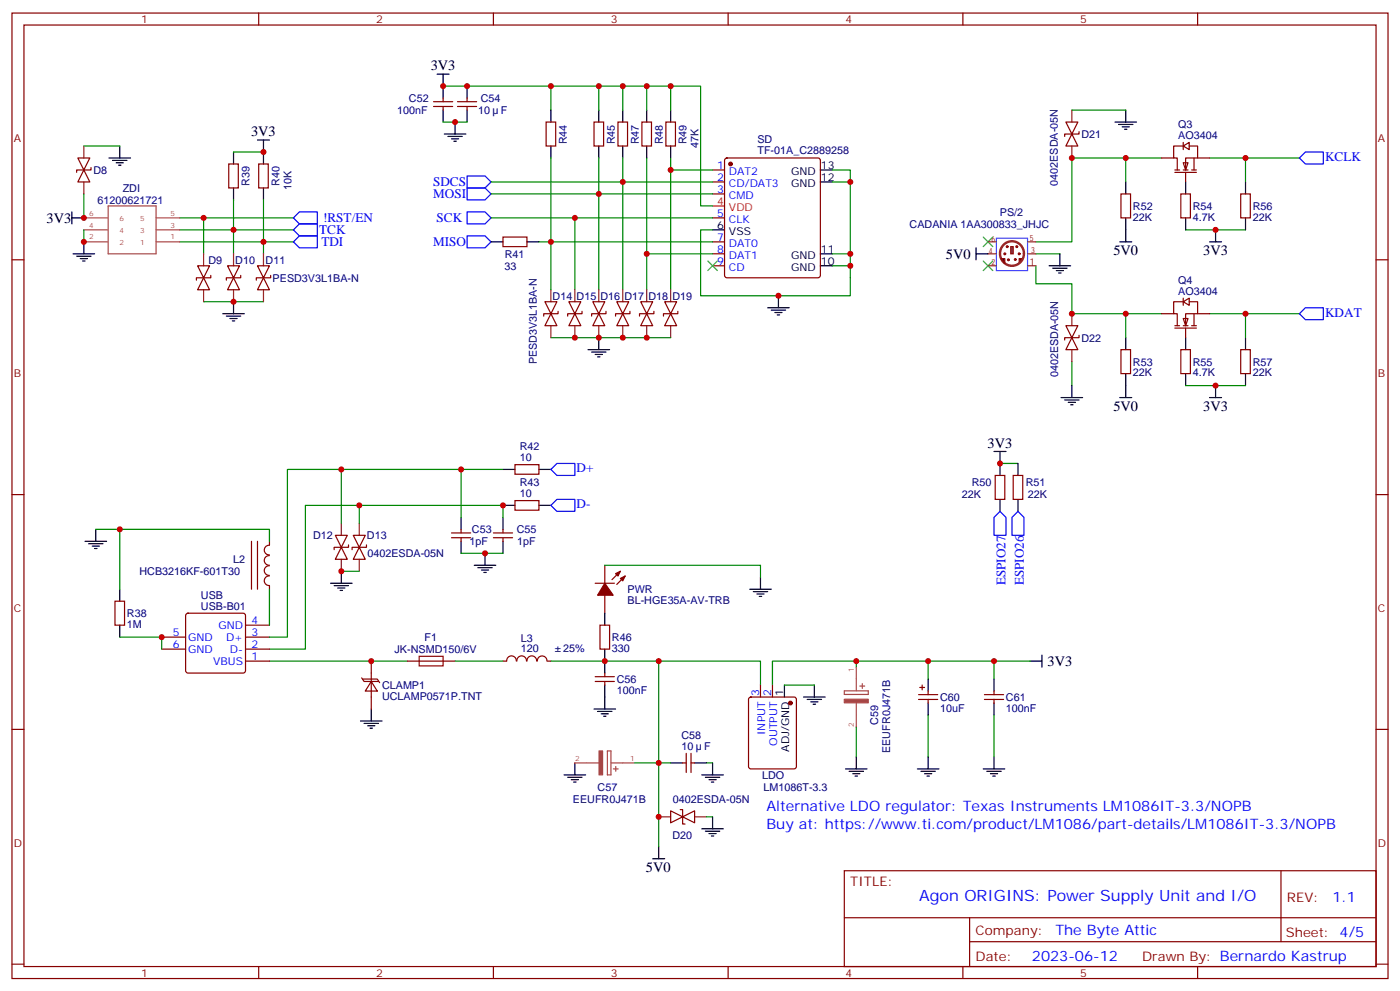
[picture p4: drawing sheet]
<svg xmlns="http://www.w3.org/2000/svg" width="412mm" height="292mm" viewBox="0 0 412 292" stroke-linecap="round" stroke-linejoin="round" font-family="sans-serif">
<g fill="none" stroke="#870000" stroke-width=".35">
<path d="M3.5 3.8h405.4v284.4h-405.4zM7.1 7.4h398.2v277.3h-398.2zM76.2 3.8v3.6M145.3 3.8v3.6M214.5 3.8v3.6M283.6 3.8v3.6M352.8 3.8v3.6M314 35.9h3.5l-1.8 3.6zM315.7 39.5l1.8 3.5h-3.5zM317.9 38.8v.7h-4.3v.7M330.2 57.1h2.8v7.1h-2.8zM347.8 57.1h2.9v7.1h-2.9z"/>
<path d="M365.5 57.1h2.8v7.1h-2.8zM3.5 76.5h3.6M405.3 76.5h3.6M314 95.9h3.5l-1.8 3.5zM315.7 99.4l1.8 3.6h-3.5zM317.9 98.7v.7h-4.3v.8M330.2 103h2.8v7h-2.8zM347.8 103h2.9v7h-2.9zM365.5 103h2.8v7h-2.8zM3.5 145.7h3.6M74.1 159.4v14.1M75.8 159.4v14.1"/>
<path d="M79.4 159.4v1.1M98.8 157.7h3.5l-1.8 3.5zM104.1 157.7h3.5l-1.8 3.5zM405.3 145.7h3.6M33.9 177.1h2.8v7h-2.8zM79.4 166.6a1.41 1.41 0 0 0-1.6 1.4 1.41 1.41 0 0 0 1.5 1.4M79.4 163.6a1.41 1.41 0 0 0-1.6 1.4 1.41 1.41 0 0 0 1.5 1.5M79.4 169.6a1.41 1.41 0 0 0-1.6 1.4 1.41 1.41 0 0 0 1.6 1.4M79.4 160.6a1.41 1.41 0 0 0-1.6 1.4 1.41 1.41 0 0 0 1.6 1.4M79.4 172.5v1M100.5 161.2l1.8 3.5h-3.5zM102.7 160.5v.7h-4.3v.7"/>
<path d="M105.8 161.2l1.8 3.5h-3.5zM107.9 160.5v.7h-4.2v.7M175.3 171.8h5.7M178.2 166.5v5.3M178.2 175.3v5.3M182.7 168.2l-2.4 2.5M184.1 169.7l-2.4 2.4M106.5 199.6l.7 1.1h4.3M106.9 200h4.2l.7 1M109.4 194.7v14.1M175.3 199.3h5.7M178.2 198.2v1.1"/>
<path d="M3.5 214.8h3.6M109.4 200.7l1.7 2.8h-3.5zM175.3 200.7h5.7M178.2 200.7v1.1M290 206h5.6M290 204.6h5.6M292.8 203.5v1.1M292.8 206v1M405.3 214.8h3.6M197.6 238.8l3.5 1.8-3.5 1.7zM200.4 238.4h.7v4.3h.7M201.1 224.7h1"/>
<path d="M202.1 221.9v5.6M203.6 221.9v5.6M203.6 224.7h1M201.1 240.6l3.5-1.8v3.5zM248.7 256.4h156.6v28.3h-156.6zM377.3 256.5v20.8M248.7 270.3h156.5M285.6 277.3h119.6M285.6 270.3v14.1M3.5 284h3.6M76.2 284.7v3.5M145.3 284.7v3.5"/>
<path d="M214.5 284.7v3.5M283.6 284.7v3.5M352.8 284.7v3.5M405.3 284h3.6"/>
</g>
<g fill="none" stroke="#008700" stroke-width=".35">
<path d="M331.6 46.5v7.1M342.2 46.5h-26.5v24.7h-10.5M356.3 46.5h10.6v7.1M366.9 46.5h15.9M52.9 71.2h33.5M52.9 67.7h33.5M305.2 78.3v5.3h10.5v8.8h26.5M305.2 74.8h7M349.2 67.7h17.7M60 88.9h8.8M331.6 92.4v7M356.3 92.4h10.6v7"/>
<path d="M366.9 92.4h15.9M315.7 106.5v7.1M349.2 113.6h17.7M100.5 168.2h5.3M79.4 194.7h40.5M252.2 196.5v-1.8h40.6v5.3M252.2 194.7h-24.7v7.1M292.8 194.7h10.6M292.8 210.6v12.3M208.1 224.7h1.8"/>
</g>
<g fill="none" stroke="#000" stroke-width=".35">
<path d="M328.4 35.9h6.4M329.5 36.7h4.2M330.6 37.4h2.1M331.3 38.1h.7M331.6 32.4v3.5M331.6 53.6v3.5M349.2 53.6v3.5M366.9 53.6v3.5M21.2 64.2h3.5M21.2 62.4v3.5M21.5 74.8h6.4M22.6 75.5h4.2"/>
<path d="M23.6 76.2h2.2M24.3 76.9h.7M24.7 71.2v3.6M329.8 71.2h3.6M331.6 64.2v7M349.2 64.2v3.5M356.3 71.2h3.5M358.1 67.7v3.5M366.9 64.2v3.5M65.6 92.4h6.4M66.7 93.1h4.2M67.7 93.8h2.1"/>
<path d="M68.4 94.5h.7M68.8 88.9v3.5M331.6 99.4v3.6M349.2 99.4v3.6M366.9 99.4v3.6M312.6 117.1h6.3M313.6 117.8h4.3M314.7 118.5h2.1M315.4 119.2h.7M315.7 113.6v3.5M329.8 117.1h3.6M331.6 110v7.1"/>
<path d="M349.2 110v3.6M356.3 117.1h3.5M358.1 113.6v3.5M366.9 110v3.6M35.3 173.5v3.6M97.4 171.8h6.3M98.4 172.5h4.3M99.5 173.2h2.1M100.2 173.9h.7M100.5 168.2v3.6M220.8 173.5h6.4M221.9 174.2h4.2"/>
<path d="M223 174.9h2.1M223.7 175.6h.7M224 170v3.5M35.3 184.1v3.5M178.2 194.7v3.5M292.8 200v3.5M303.4 194.7h3.5M306.9 192.9v3.6M106.2 212.3h6.3M107.2 213h4.3M108.3 213.7h2.1M109 214.5h.7"/>
<path d="M109.4 208.8v3.5M175 208.8h6.3M176 209.5h4.3M177.1 210.2h2.1M177.8 210.9h.7M178.2 201.8v7M292.8 207v3.6M197.6 224.7h3.5M204.6 224.7h3.5M206.7 228.2h6.4M207.8 228.9h4.2M208.8 229.6h2.2"/>
<path d="M209.5 230.3h.8M209.9 224.7v3.5M249.1 226.4h6.3M250.1 227.2h4.3M251.2 227.9h2.1M251.9 228.6h.7M252.2 222.9v3.5M289.6 226.4h6.4M290.7 227.2h4.2M291.7 227.9h2.2M292.5 228.6h.7M292.8 222.9v3.5"/>
<path d="M192.3 252.9h3.5M194 249.4v3.5M206.7 244.1h6.4M207.8 244.8h4.2M208.8 245.5h2.2M209.5 246.2h.8M209.9 240.6v3.5"/>
</g>
<g fill="#870000" stroke="#870000" stroke-width=".35">
<path d="M181.3 168.9l1.4-.7-.7 1.5z"/>
<path d="M182.7 170.4l1.4-.7-.7 1.4z"/>
<path d="M178.2 171.8l2.4 3.5h-4.6z"/>
</g>
<path d="M315.7 32.4v3.5M315.7 43v3.5M315.7 92.4v3.5M315.7 103v3.5M100.5 154.1v3.6M105.8 154.1v3.6M100.5 164.7v3.5M105.8 164.7v3.5M194 240.6h3.6M204.6 240.6h3.5" fill="none" stroke="#8c2424" stroke-width=".35"/>
<path d="M86.4 71.2l1.8-1.7h5.3v3.5h-5.3zM86.4 67.7l1.8-1.8h5.3v3.6h-5.3z" fill="none" stroke="#00f" stroke-width=".35"/>
<path d="M289.6 76.9l2.9 2.8M289.6 69.8l2.9 2.8M292.5 76.9l-2.9 2.8M292.5 69.8l-2.9 2.8" fill="none" stroke="#3c3" stroke-width=".35"/>
<path d="M293.5 70.2h9.2v9.5h-9.2z" fill="#fff" stroke="#09f" stroke-width=".35"/>
<path d="M300.2 76.2h1.1l-1.1 1.4z" fill="#333" stroke="#900" stroke-width=".35"/>
<circle cx="298.1" cy="74.7" r="3.6" fill="none" stroke="#8c2424" stroke-width=".71"/>
<path d="M297.7 72.6h.7v2.2h-.7z" fill="#666" stroke="#900" stroke-width=".35"/>
<path d="M291 74.8h2.5M291 78.3h2.5M291 71.2h2.5M302.7 74.8h2.5M302.7 78.3h2.5M302.7 71.2h2.5" fill="none" stroke="#8c2424" stroke-width=".35"/>
<g fill="#666" stroke="#900" stroke-width=".35">
<circle cx="296.7" cy="72.6" r=".26"/>
<circle cx="296" cy="74.8" r=".26"/>
<circle cx="299.5" cy="72.6" r=".26"/>
<circle cx="300.2" cy="74.8" r=".26"/>
<circle cx="299.1" cy="76.4" r=".26"/>
</g>
<path d="M294.9 76.2h1.1v1.4z" fill="#333" stroke="#900" stroke-width=".35"/>
<circle cx="297" cy="76.5" r=".26" fill="#666" stroke="#900" stroke-width=".35"/>
<path d="M384.5 44.8h5.3v3.5h-5.3l-1.7-1.8zM384.5 90.6h5.3v3.6h-5.3l-1.7-1.8z" fill="none" stroke="#00f" stroke-width=".35"/>
<g fill="none" stroke="#000" stroke-width=".35">
<path d="M68.8 44.8v3.5M68.8 55.4v3.5M75.8 41.2h3.6M77.6 41.2v7.1M77.6 55.4v3.5M287.5 74.8h3.5M287.5 73v3.5M309 78.3h6.4M310.1 79h4.2M311.1 79.7h2.2M312.2 74.8v3.5M311.9 80.4h.7"/>
<path d="M236.7 205.3h6.4M237.8 206h4.2M238.8 206.7h2.1M239.5 207.4h.7M239.9 201.8v3.5M166.2 228.2h6.3M167.2 228.9h4.2M168.3 229.6h2.1M169 230.3h.7M169.3 224.7v3.5M270.2 226.4h6.4M271.3 227.2h4.2"/>
<path d="M272.3 227.9h2.2M273 228.6h.8M273.4 222.9v3.5"/>
</g>
<path d="M77.6 58.9v12.3M273.4 194.7v5.3M273.4 210.6v12.3" fill="none" stroke="#008700" stroke-width=".35"/>
<path d="M67.4 48.3h2.8v7.1h-2.8zM76.2 48.3h2.8v7.1h-2.8z" fill="none" stroke="#870000" stroke-width=".35"/>
<path d="M348.5 47.9h1.5l-.8 2.2z" fill="#fff" stroke="#870000" stroke-width=".35"/>
<path d="M342.2 46.5h3.5M346.1 50.8h6.3M346.1 50.1h1.4M348.5 43l1.8-1.1v2.2zM348.5 43h-2.8v3.5h1.1v3.6M348.5 41.9v2.2M348.5 50.1h1.5M349.2 50.8v2.8M350.3 43h2.5v3.5h-3.6v3.6M351 50.1h1.4M351.7 46.5v3.6M352.8 46.5h3.5" fill="none" stroke="#870000" stroke-width=".35"/>
<path d="M348.5 93.8h1.5l-.8 2.1z" fill="#fff" stroke="#870000" stroke-width=".35"/>
<g fill="none" stroke="#870000" stroke-width=".35">
<path d="M127.7 31.4h5.6M127.7 30h5.6M130.5 28.9v1.1M130.5 31.4v1M134.8 31.4h5.6M134.8 30h5.6M137.6 28.9v1.1M137.6 31.4v1M160.9 35.9h2.8v7.1h-2.8zM175 35.9h2.8v7.1h-2.8zM182 35.9h2.9v7.1h-2.9zM189.1 35.9h2.8v7.1h-2.8z"/>
<path d="M196.1 35.9h2.9v7.1h-2.9zM22.9 46.5h3.6l-1.8 3.6zM24.7 50.1l1.8 3.5h-3.6zM26.8 49.4v.7h-4.2v.7M209.9 57.1h3.5M209.9 53.6h3.5M209.9 50.1h3.5M213.7 46.7l.4-.2h26.8l.5 .2 .3 .5v33.9l-.3 .5-.5 .2h-26.8l-.5-.2-.2-.5v-33.9zM58.2 78.3h3.5l-1.7 3.5zM67 78.3h3.6l-1.8 3.5zM75.8 78.3h3.6l-1.8 3.5zM148.2 69.8h7v2.8h-7z"/>
<path d="M209.9 78.3h3.5M209.9 74.8h3.5M209.9 71.2h3.5M209.9 64.2h3.5M60 81.8l1.7 3.5h-3.5zM62.1 81.1v.7h-4.2v.7M68.8 81.8l1.8 3.5h-3.6zM70.9 81.1v.7h-4.2v.7M77.6 81.8l1.8 3.5h-3.6zM79.7 81.1v.7h-4.2v.7M160.5 88.9h3.5l-1.7 3.5zM162.3 92.4l1.7 3.5h-3.5z"/>
<path d="M164.4 91.7v.7h-4.2v.7M167.6 88.9h3.5l-1.8 3.5zM169.3 92.4l1.8 3.5h-3.5zM171.4 91.7v.7h-4.2v.7M174.6 88.9h3.6l-1.8 3.5zM176.4 92.4l1.8 3.5h-3.6zM178.5 91.7v.7h-4.2v.7M181.7 88.9h3.5l-1.8 3.5zM183.4 92.4l1.8 3.5h-3.5zM185.6 91.7v.7h-4.3v.7M188.7 88.9h3.6l-1.8 3.5zM190.5 92.4l1.8 3.5h-3.6z"/>
<path d="M192.6 91.7v.7h-4.2v.7M195.8 88.9h3.5l-1.7 3.5zM197.6 92.4l1.7 3.5h-3.5zM199.7 91.7v.7h-4.3v.7M342.2 92.4h3.5M346.1 96.6h6.3M346.1 95.9h1.4M348.5 88.9l1.8-1.1v2.1zM348.5 88.9h-2.8v3.5h1.1v3.5M348.5 87.8v2.1M348.5 95.9h1.5M349.2 96.6v2.8"/>
<path d="M350.3 88.9h2.5v3.5h-3.6v3.5M351 95.9h1.4M351.7 92.4v3.5M352.8 92.4h3.5M151.7 136.8h7v2.9h-7zM133 158.4h5.6M133 157h5.6M135.8 155.9v1.1M135.8 158.4v1M145.3 158.4h5.7M145.3 157h5.7M148.2 155.9v1.1"/>
<path d="M148.2 158.4v1M151.7 147.4h7v2.8h-7zM293.2 140h2.8v7.1h-2.8zM298.4 140h2.9v7.1h-2.9zM47.6 191.2h7.1M47.6 187.6h7.1M54.9 180.8l.5-.2h16.2l.5 .2 .2 .5v16.2l-.2 .5-.5 .2h-16.2l-.5-.2-.2-.5v-16.2zM72.3 194.7h7.1M72.3 191.2h7.1M72.3 184.1h7.1M72.3 187.6h7.1M119.9 194.7h14.2"/>
<path d="M148.2 194.7h1M149.3 194.7a1.41 1.41 0 0 1 1.4-1.5 1.41 1.41 0 0 1 1.4 1.5M152.3 194.7a1.41 1.41 0 0 1 1.4-1.5 1.41 1.41 0 0 1 1.4 1.5M155.2 194.7a1.41 1.41 0 0 1 1.5-1.5 1.41 1.41 0 0 1 1.4 1.5M158.3 194.7a1.41 1.41 0 0 1 1.4-1.5 1.41 1.41 0 0 1 1.4 1.5M161.2 194.7h1.1M176.7 184.1h2.9v7.1h-2.9zM220.7 205.5l.5-.2h12.7l.6 .4 .1 20-.5 .7h-12.9l-.7-.4v-20zM224 201.8v3.5M227.5 201.8v3.5M270.6 204.6h5.6M270.6 206h5.6"/>
<path d="M270.9 202.5h1.4M271.6 201.8v1.4M273.4 203.5v1.1M273.4 206v1"/>
</g>
<g fill="none" stroke="#000" stroke-width=".35">
<path d="M128.8 21.8h3.5M130.5 21.8v7.1M130.5 32.4v3.5M130.9 39.5h6.3M134.1 35.9v3.6M137.6 25.4v3.5M137.6 32.4v3.5M162.3 32.4v3.5M176.4 32.4v3.5M183.4 32.4v3.5M190.5 32.4v3.5M197.6 32.4v3.5"/>
<path d="M32.1 46.5h6.4M33.2 47.2h4.2M34.2 47.9h2.1M34.9 48.6h.7M35.3 43v3.5M131.9 40.2h4.3M133 40.9h2.1M133.7 41.6h.7M162.3 43v3.5M176.4 43v3.5M183.4 43v3.5M190.5 43v3.5"/>
<path d="M197.6 43v3.5M241.7 50.1h3.5M241.7 53.6h3.5M144.6 71.2h3.6M155.2 71.2h3.5M209.9 67.7h3.5M241.7 74.8h3.5M241.7 78.3h3.5M176.4 99.4v3.6M226.1 90.6h6.4M227.2 91.3h4.2M228.2 92h2.2"/>
<path d="M229 92.7h.7M229.3 87.1v3.5M173.2 103h6.4M174.3 103.7h4.2M175.3 104.4h2.1M176 105.1h.7M148.2 138.3h3.5M158.7 138.3h3.6M292.8 133h3.5M294.6 133v7M299.9 136.5v3.5M25 159.4h6.4"/>
<path d="M28.2 155.9v3.5M135.8 152.4v3.5M135.8 159.4v3.5M148.2 152.4v3.5M148.2 159.4v3.5M148.2 148.8h3.5M158.7 148.8h3.6M294.6 147.1v3.5M299.9 147.1v3.5M26.1 160.1h4.2M27.2 160.8h2.1M27.9 161.5h.7"/>
<path d="M139.7 166.5h6.3M140.8 167.2h4.2M141.8 167.9h2.1M142.5 168.6h.7M142.9 162.9v3.6M178.2 180.6v3.5M178.2 191.2v3.5M273.4 200v3.5M231.1 201.8v3.5M273.4 207v3.6"/>
</g>
<path d="M209.9 60.6h3.5" fill="none" stroke="#f00" stroke-width=".35"/>
<g fill="#870000" stroke="#870000" stroke-width=".35">
<circle cx="215.2" cy="48.3" r=".53"/>
<circle cx="232.8" cy="207" r=".53"/>
</g>
<path d="M137.6 55.4h5.3l1.7 1.7-1.7 1.8h-5.3zM137.6 51.8h5.3l1.7 1.8-1.7 1.8h-5.3zM86.4 64.2l1.8-1.8h5.3v3.5h-5.3zM137.6 69.5h5.3l1.7 1.7-1.7 1.8h-5.3zM137.6 62.4h5.3l1.7 1.8-1.7 1.7h-5.3zM162.3 138.3l1.7-1.8h5.3v3.5h-5.3zM164 147.1h5.3v3.5h-5.3l-1.7-1.8zM294.6 150.6l1.7 1.8v5.3h-3.5v-5.3zM298.1 152.4l1.8-1.8 1.7 1.8v5.3h-3.5z" fill="none" stroke="#00f" stroke-width=".35"/>
<g fill="none" stroke="#008700" stroke-width=".35">
<path d="M130.5 25.4h75.9v35.2h3.5M130.5 35.9h7.1M162.3 25.4v7M176.4 25.4v7M183.4 25.4v7M190.5 25.4v7M197.6 25.4v7M315.7 32.4h15.9M24.7 43h10.6M24.7 57.1v7.1M68.8 58.9v15.9M68.8 44.8h8.8"/>
<path d="M144.6 57.1h65.3M144.6 53.6h65.3M162.3 46.5v38.8M176.4 46.5v38.8M183.4 46.5v38.8M190.5 46.5v28.3h19.4M197.6 46.5v3.6h12.3M197.6 50.1v35.2M245.2 50.1h5.3v37h-44.1v-19.4h3.5M245.2 53.6h5.3M24.7 67.7v3.5M52.9 64.2h33.5"/>
<path d="M60 64.2v10.6M77.6 71.2v3.6M144.6 64.2h65.3M158.7 71.2h51.2M169.3 64.2v21.1M190.5 74.8v10.5M245.2 74.8h5.3M245.2 78.3h5.3M68.8 88.9h8.8M162.3 99.4h35.3M100.5 138.3h-15.8v49.3h-5.3M135.8 138.3h-35.3v15.8"/>
<path d="M148.2 138.3h-12.4v14.1M294.6 136.5h5.3M28.2 155.9h7.1M79.4 159.4v-3.5h-44.1v17.6M105.8 148.8v5.3M148.2 152.4v-3.6h-58.2v42.4h-10.6M79.4 173.5v10.6M135.8 162.9h12.4M178.2 166.5h45.8v3.5M35.3 187.6h12.3v3.6M134.1 194.7h14.1M162.3 194.7h61.7v7.1"/>
<path d="M194 194.7v54.7M231.1 201.8h8.8M252.2 214.1v8.8M187 224.7h10.6M208.1 240.6h1.8"/>
</g>
<g fill="none" stroke="#a64a4a" stroke-width=".35">
<path d="M24.7 71.2h6.9M24.7 67.7h6.9M24.7 64.2h6.9M31.9 60.6h14.1v14.2h-14.1zM46 71.2h6.9M46 67.7h6.9M46 64.2h6.9M252.2 196.5v7M248.7 203.5h7.1v1h-7.1zM252.2 207v3.5M252.2 210.6v3.5M253.3 202h1.4"/>
<path d="M254 201.3v1.5M169.3 224.7h3.5M172.9 224.7h3.5M178.9 221.2h1.1v7h-1.1zM180 224.7h7M180.7 226.4h1.4M181.4 225.7v1.5"/>
</g>
<g fill="#a64a4a" stroke="#a64a4a" stroke-width=".35">
<path d="M248.7 205.9h7.1v1.1h-7.1z"/>
<path d="M176.4 221.2h1.1v7h-1.1z"/>
</g>
<path d="M123.5 193.3h7v2.8h-7z" fill="none" stroke="#a10000" stroke-width=".35"/>
<g fill="none" stroke="#8c2424" stroke-width=".35">
<path d="M24.7 43v3.5M24.7 53.6v3.5M60 74.8v3.5M68.8 74.8v3.5M77.6 74.8v3.5M60 85.3v3.6M68.8 85.3v3.6M77.6 85.3v3.6M162.3 85.3v3.6M162.3 95.9v3.5M169.3 85.3v3.6M169.3 95.9v3.5"/>
<path d="M176.4 85.3v3.6M176.4 95.9v3.5M183.4 85.3v3.6M183.4 95.9v3.5M190.5 85.3v3.6M190.5 95.9v3.5M197.6 85.3v3.6M197.6 95.9v3.5"/>
</g>
<path d="M208.5 76.9l2.8 2.8M211.3 76.9l-2.8 2.8" fill="none" stroke="#3c3" stroke-width=".35"/>
<g fill="#c00">
<circle cx="109.4" cy="194.7" r=".88"/>
<circle cx="100.5" cy="168.2" r=".88"/>
<circle cx="292.8" cy="194.7" r=".88"/>
<circle cx="68.8" cy="88.9" r=".88"/>
<circle cx="366.9" cy="46.5" r=".88"/>
<circle cx="331.6" cy="46.5" r=".88"/>
<circle cx="366.9" cy="92.4" r=".88"/>
<circle cx="331.6" cy="92.4" r=".88"/>
<circle cx="315.7" cy="92.4" r=".88"/>
<circle cx="315.7" cy="46.5" r=".88"/>
<circle cx="358.1" cy="67.7" r=".88"/>
<circle cx="358.1" cy="113.6" r=".88"/>
<circle cx="273.4" cy="194.7" r=".88"/>
<circle cx="130.5" cy="25.4" r=".88"/>
<circle cx="250.5" cy="53.6" r=".88"/>
<circle cx="250.5" cy="74.8" r=".88"/>
<circle cx="250.5" cy="78.3" r=".88"/>
<circle cx="229.3" cy="87.1" r=".88"/>
<circle cx="183.4" cy="25.4" r=".88"/>
<circle cx="176.4" cy="25.4" r=".88"/>
<circle cx="162.3" cy="25.4" r=".88"/>
<circle cx="183.4" cy="53.6" r=".88"/>
<circle cx="169.3" cy="64.2" r=".88"/>
<circle cx="137.6" cy="25.4" r=".88"/>
<circle cx="134.1" cy="35.9" r=".88"/>
<circle cx="68.8" cy="67.7" r=".88"/>
<circle cx="77.6" cy="71.2" r=".88"/>
<circle cx="60" cy="64.2" r=".88"/>
<circle cx="252.2" cy="194.7" r=".88"/>
<circle cx="178.2" cy="194.7" r=".88"/>
<circle cx="194" cy="194.7" r=".88"/>
<circle cx="194" cy="224.7" r=".88"/>
<circle cx="142.9" cy="162.9" r=".88"/>
<circle cx="197.6" cy="25.4" r=".88"/>
<circle cx="190.5" cy="25.4" r=".88"/>
<circle cx="190.5" cy="74.8" r=".88"/>
<circle cx="197.6" cy="50.1" r=".88"/>
<circle cx="194" cy="240.6" r=".88"/>
<circle cx="77.6" cy="44.8" r=".88"/>
<circle cx="24.7" cy="71.2" r=".88"/>
<circle cx="24.7" cy="64.2" r=".88"/>
<circle cx="169.3" cy="99.4" r=".88"/>
<circle cx="176.4" cy="99.4" r=".88"/>
<circle cx="183.4" cy="99.4" r=".88"/>
<circle cx="190.5" cy="99.4" r=".88"/>
<circle cx="176.4" cy="57.1" r=".88"/>
<circle cx="294.6" cy="136.5" r=".88"/>
<circle cx="47.6" cy="187.6" r=".88"/>
<circle cx="35.3" cy="155.9" r=".88"/>
<circle cx="135.8" cy="138.3" r=".88"/>
<circle cx="148.2" cy="148.8" r=".88"/>
<circle cx="100.5" cy="138.3" r=".88"/>
<circle cx="105.8" cy="148.8" r=".88"/>
<circle cx="162.3" cy="71.2" r=".88"/>
</g>
<text font-size="4.6" fill="#00f" x="270.8" y="265.5">Agon ORIGINS: Power Supply Unit and I/O</text>
<g font-size="4.2">
<text x="126.9" y="20.7">3V3</text>
<text x="74" y="40.1">3V3</text>
<text x="13.7" y="65.6">3V3</text>
<text x="278.6" y="76.2">5V0</text>
<text x="328" y="75.2">5V0</text>
<text x="354.4" y="75.2">3V3</text>
<text x="328" y="121">5V0</text>
<text x="354.4" y="121">3V3</text>
<text x="290.9" y="131.8">3V3</text>
<text x="308.6" y="196.1">3V3</text>
<text x="190.2" y="256.8">5V0</text>
</g>
<g font-size="4.2" fill="#00f">
<text x="225.8" y="238.8">Alternative LDO regulator: Texas Instruments LM1086IT-3.3/NOPB</text>
<text x="225.8" y="244.1">Buy at: https://www.ti.com/product/LM1086/part-details/LM1086IT-3.3/NOPB</text>
<text x="392.5" y="265.7">1.1</text>
<text x="310.9" y="275.3">The Byte Attic</text>
<text x="304" y="283.1">2023-06-12</text>
</g>
<g font-size="3.9" fill="#00f">
<text x="390.3" y="47.4">KCLK</text>
<text x="127.6" y="58.4">MOSI</text>
<text x="127.6" y="54.9">SDCS</text>
<text x="95.2" y="65.5">!RST/EN</text>
<text x="128.6" y="65.5">SCK</text>
<text x="94" y="69">TCK</text>
<text x="94.7" y="72.5">TDI</text>
<text x="127.6" y="72.5">MISO</text>
<text x="390.3" y="93.2">KDAT</text>
<text x="169.9" y="139.1">D+</text>
<text x="169.9" y="149.7">D-</text>
<text x="296.2" y="172.4" transform="rotate(-90 296.2 172.4)">ESPIO27</text>
<text x="301.6" y="172.4" transform="rotate(-90 301.6 172.4)">ESPIO26</text>
</g>
<g font-size="3.9" fill="#800">
<text x="250.5" y="261">TITLE:</text>
<text x="379.1" y="265.7">REV:</text>
<text x="287.4" y="275.2">Company:</text>
<text x="378.7" y="275.8">Sheet: 4/5</text>
<text x="287.4" y="282.9">Date:</text>
<text x="336.4" y="283">Drawn By: Bernardo Kastrup</text>
</g>
<g font-size="3.2" fill="#800">
<text x="41.6" y="6.8">1</text>
<text x="110.8" y="6.8">2</text>
<text x="179.9" y="6.8">3</text>
<text x="249.1" y="6.8">4</text>
<text x="318.2" y="6.8">5</text>
<text x="4.1" y="41.9">A</text>
<text x="405.9" y="41.9">A</text>
<text x="4.1" y="111.1">B</text>
<text x="405.9" y="111.1">B</text>
<text x="4.1" y="180.2">C</text>
<text x="405.9" y="180.2">C</text>
<text x="4.1" y="249.4">D</text>
<text x="405.9" y="249.4">D</text>
<text x="41.6" y="287.7">1</text>
<text x="110.8" y="287.7">2</text>
<text x="179.9" y="287.7">3</text>
<text x="249.1" y="287.7">4</text>
<text x="318.2" y="287.7">5</text>
</g>
<g font-size="3.2" fill="#000080">
<text x="117" y="33.6">100nF</text>
<text x="120.5" y="30.1">C52</text>
<text x="140.9" y="33.6">10</text>
<text x="141.6" y="30.1">C54</text>
<text x="147.6" y="33.6">F</text>
<text x="318.6" y="40.7">D21</text>
<text x="347.1" y="40.9">AO3404</text>
<text x="347.1" y="37.7">Q3</text>
<text x="167" y="42.5" transform="rotate(-90 167 42.5)">R44</text>
<text x="181.1" y="42.5" transform="rotate(-90 181.1 42.5)">R45</text>
<text x="188.1" y="42.5" transform="rotate(-90 188.1 42.5)">R47</text>
<text x="195.2" y="42.5" transform="rotate(-90 195.2 42.5)">R48</text>
<text x="202.3" y="42.5" transform="rotate(-90 202.3 42.5)">R49</text>
<text x="205.7" y="43.6" transform="rotate(-90 205.7 43.6)">47K</text>
<text x="223.1" y="45.4">TF-01A_C2889258</text>
<text x="223.1" y="42.2">SD</text>
<text x="27.5" y="51.2">D8</text>
<text x="36.2" y="56.4">ZDI</text>
<text x="73.5" y="54.8" transform="rotate(-90 73.5 54.8)">R39</text>
<text x="82.3" y="54.8" transform="rotate(-90 82.3 54.8)">R40</text>
<text x="85.8" y="56" transform="rotate(-90 85.8 56)">10K</text>
<text x="311.6" y="54.7" transform="rotate(-90 311.6 54.7)">0402ESDA-05N</text>
<text x="28.7" y="60.1">61200621721</text>
<text x="294.5" y="63.6">PS/2</text>
<text x="333.7" y="65">22K</text>
<text x="333.7" y="61.8">R52</text>
<text x="351.4" y="65">4.7K</text>
<text x="351.4" y="61.8">R54</text>
<text x="369" y="65">22K</text>
<text x="369" y="61.8">R56</text>
<text x="268" y="67.1">CADANIA 1AA300833_JHJC</text>
<text x="61.4" y="77.6">D9</text>
<text x="69.3" y="77.6">D10</text>
<text x="78.2" y="77.6">D11</text>
<text x="148.7" y="76">R41</text>
<text x="80.3" y="82.9">PESD3V3L1BA-N</text>
<text x="148.6" y="79.5">33</text>
<text x="347.1" y="83.6">Q4</text>
<text x="162.8" y="88.2">D14</text>
<text x="169.8" y="88.2">D15</text>
<text x="176.9" y="88.2">D16</text>
<text x="184" y="88.2">D17</text>
<text x="191" y="88.2">D18</text>
<text x="198.1" y="88.2">D19</text>
<text x="347.1" y="86.7">AO3404</text>
<text x="318.6" y="100.6">D22</text>
<text x="158.1" y="107.3" transform="rotate(-90 158.1 107.3)">PESD3V3L1BA-N</text>
<text x="333.7" y="107.7">R53</text>
<text x="351.4" y="107.7">R55</text>
<text x="369" y="107.7">R57</text>
<text x="311.7" y="111.2" transform="rotate(-90 311.7 111.2)">0402ESDA-05N</text>
<text x="333.7" y="110.9">22K</text>
<text x="351.4" y="110.9">4.7K</text>
<text x="369" y="110.9">22K</text>
<text x="153.1" y="135.8">10</text>
<text x="153.1" y="132.7">R42</text>
<text x="153.1" y="143.2">R43</text>
<text x="286.3" y="143">R50</text>
<text x="302.1" y="143">R51</text>
<text x="153.1" y="146.4">10</text>
<text x="283.4" y="146.5">22K</text>
<text x="302.8" y="146.5">22K</text>
<text x="92.2" y="158.9">D12</text>
<text x="108.1" y="158.9">D13</text>
<text x="138.3" y="160.6">1pF</text>
<text x="139" y="157.1">C53</text>
<text x="152.2" y="157.1">C55</text>
<text x="152.4" y="160.6">1pF</text>
<text x="68.7" y="165.9">L2</text>
<text x="108.2" y="164.1">0402ESDA-05N</text>
<text x="41.1" y="169.5">HCB3216KF-601T30</text>
<text x="59.2" y="179.5">USB-B01</text>
<text x="59.2" y="176.4">USB</text>
<text x="184.9" y="177.9">BL-HGE35A-AV-TRB</text>
<text x="184.9" y="174.7">PWR</text>
<text x="37.4" y="184.9">1M</text>
<text x="37.4" y="181.8">R38</text>
<text x="125.1" y="188.9">F1</text>
<text x="153.4" y="188.9">L3</text>
<text x="180.3" y="192">330</text>
<text x="180.3" y="188.9">R46</text>
<text x="116.2" y="192.3">JK-NSMD150/6V</text>
<text x="153.4" y="192.1">120</text>
<text x="165.9" y="192.1">25%</text>
<text x="112.5" y="202.9">CLAMP1</text>
<text x="181.7" y="201.2">C56</text>
<text x="112.5" y="206.1">UCLAMP0571P.TNT</text>
<text x="181.7" y="204.3">100nF</text>
<text x="276.9" y="209.6">10uF</text>
<text x="276.9" y="206.5">C60</text>
<text x="296.3" y="209.6">100nF</text>
<text x="296.3" y="206.5">C61</text>
<text x="258.7" y="213.6" transform="rotate(-90 258.7 213.6)">C59</text>
<text x="200.7" y="220.8">10</text>
<text x="200.7" y="217.6">C58</text>
<text x="207.4" y="220.8">F</text>
<text x="262.2" y="221.7" transform="rotate(-90 262.2 221.7)">EEUFR0J471B</text>
<text x="176" y="232.9">C57</text>
<text x="224.5" y="229.4">LDO</text>
<text x="224.9" y="232.9">LM1086T-3.3</text>
<text x="168.8" y="236.4">EEUFR0J471B</text>
<text x="198.2" y="236.4">0402ESDA-05N</text>
<text x="198.1" y="247">D20</text>
</g>
<g font-size="3.2" fill="#00f">
<text x="211.2" y="53.2">2</text>
<text x="211.2" y="49.7">1</text>
<text x="214.7" y="51.5">DAT2</text>
<text x="211.2" y="56.8">3</text>
<text x="214.7" y="58.5">CMD</text>
<text x="214.7" y="55">CD/DAT3</text>
<text x="211.2" y="63.8">5</text>
<text x="214.7" y="65.6">CLK</text>
<text x="211.2" y="70.9">7</text>
<text x="211.2" y="77.9">9</text>
<text x="211.2" y="74.4">8</text>
<text x="214.7" y="76.2">DAT1</text>
<text x="214.7" y="72.6">DAT0</text>
<text x="214.7" y="79.7">CD</text>
<text x="64.3" y="185.2">GND</text>
<text x="74.1" y="183.8">4</text>
<text x="50.9" y="190.8">6</text>
<text x="50.9" y="187.3">5</text>
<text x="55.4" y="188.7">GND</text>
<text x="66.6" y="188.7">D+</text>
<text x="74.1" y="187.3">3</text>
<text x="74.1" y="190.8">2</text>
<text x="55.4" y="192.2">GND</text>
<text x="62.8" y="195.8">VBUS</text>
<text x="67.7" y="192.2">D-</text>
<text x="74.1" y="194.3">1</text>
<text x="223.7" y="205.1" transform="rotate(-90 223.7 205.1)">3</text>
<text x="227.2" y="205.1" transform="rotate(-90 227.2 205.1)">2</text>
<text x="225.4" y="216.5" transform="rotate(-90 225.4 216.5)">INPUT</text>
<text x="229" y="219.6" transform="rotate(-90 229 219.6)">OUTPUT</text>
</g>
<g font-size="3.2">
<text x="233.1" y="51.5">GND</text>
<text x="241.8" y="49.7">13</text>
<text x="241.8" y="53.2">12</text>
<text x="233.1" y="55">GND</text>
<text x="211.2" y="67.3">6</text>
<text x="214.7" y="69.1">VSS</text>
<text x="233.1" y="76.2">GND</text>
<text x="241.8" y="74.4">11</text>
<text x="241.8" y="77.9">10</text>
<text x="233.1" y="79.7">GND</text>
<text x="230.7" y="205.1" transform="rotate(-90 230.7 205.1)">1</text>
<text x="232.5" y="221.4" transform="rotate(-90 232.5 221.4)">ADJ/GND</text>
</g>
<g font-size="3.2" fill="#f00">
<text x="211.2" y="60.3">4</text>
<text x="214.7" y="62.1">VDD</text>
</g>
<text font-size="3.2" fill="#8d2323" x="303.4" y="78.3">1</text>
<g font-size="2.5" fill="#8d2323">
<text x="292" y="71.2">6</text>
<text x="303.4" y="70.9">5</text>
<text x="291.3" y="74.8">4</text>
<text x="292" y="77.9">2</text>
<text x="303.7" y="74.4">3</text>
</g>
<g font-size="2.1" fill="#a54b4b">
<text x="26.2" y="63.5">6</text>
<text x="35.2" y="65.2">6</text>
<text x="41.3" y="65.2">5</text>
<text x="50.2" y="63.5">5</text>
<text x="26.2" y="70.5">2</text>
<text x="26.2" y="67">4</text>
<text x="35.2" y="68.7">4</text>
<text x="41.3" y="68.7">3</text>
<text x="50.2" y="70.5">1</text>
<text x="50.2" y="67">3</text>
<text x="35.2" y="72.3">2</text>
<text x="41.3" y="72.3">1</text>
<text x="251.5" y="197.8" transform="rotate(-90 251.5 197.8)">1</text>
<text x="251.5" y="214" transform="rotate(-90 251.5 214)">2</text>
<text x="169.4" y="224">2</text>
<text x="185.6" y="224">1</text>
</g>
</svg>
